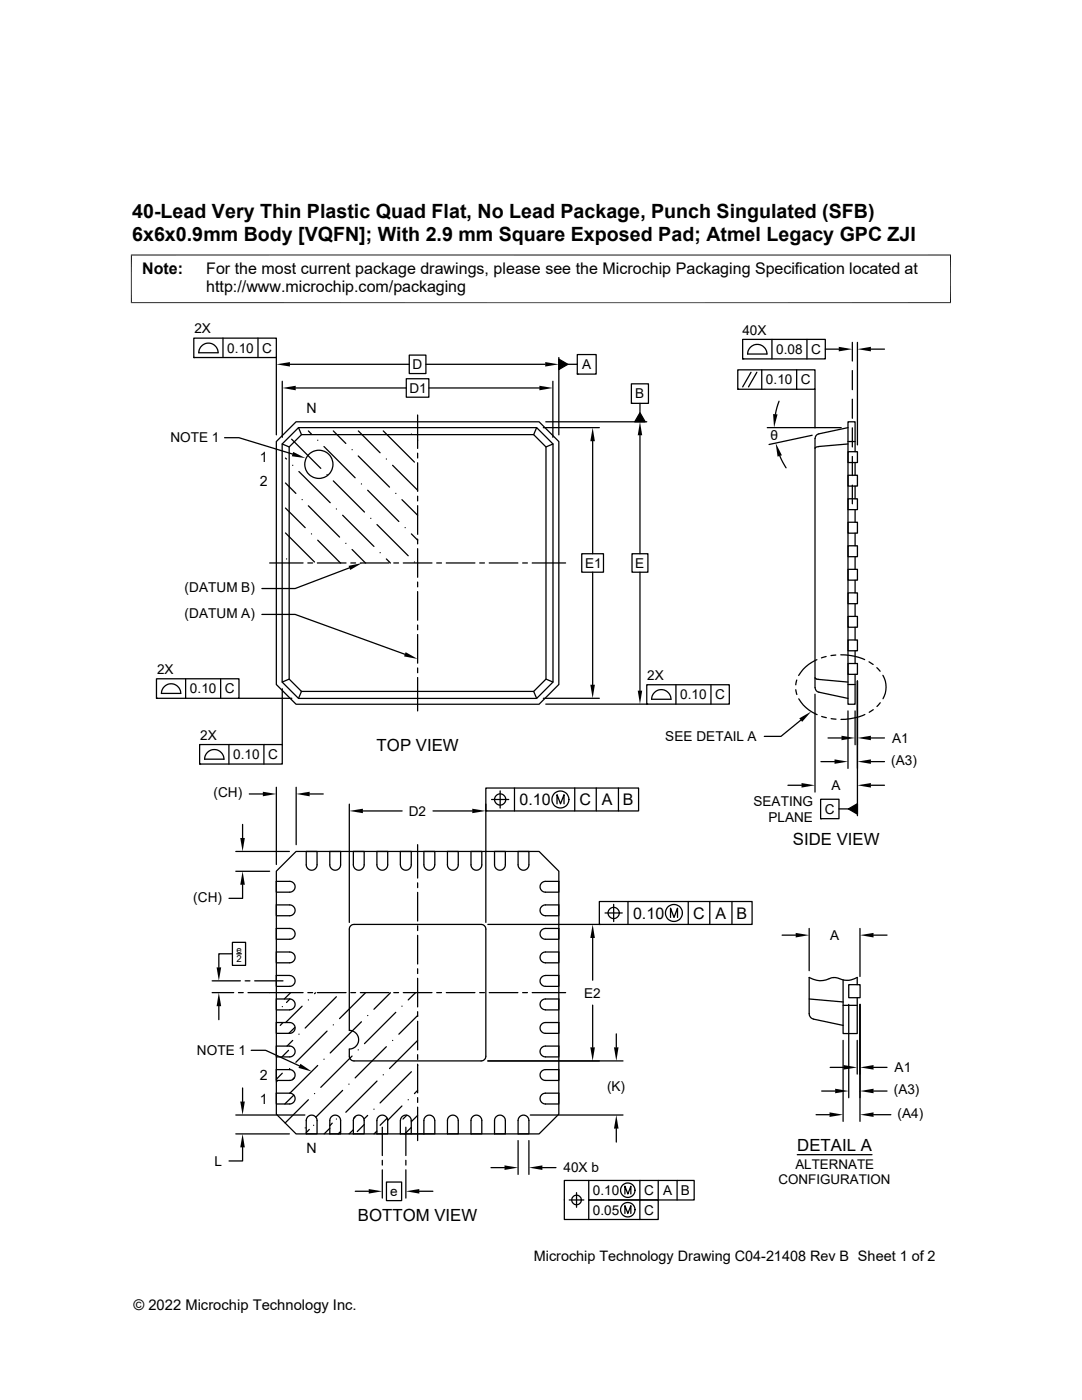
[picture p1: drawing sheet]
<svg xmlns="http://www.w3.org/2000/svg" width="216mm" height="279mm" viewBox="0 0 216 279" stroke-linecap="round" stroke-linejoin="round" font-family="sans-serif">
<g fill="none" stroke="#000" stroke-width=".25">
<path d="M38.7 67.5h16.4v3.9h-16.4zM38.7 71.4h.1M40.2 69a1.91 1.91 0 0 1 2.1-.4 1.91 1.91 0 0 1 1.2 1.8h-3.8l.1-.6zM44.5 67.5v3.9M51.5 67.5v3.9M55.1 71.4v15.4M56.3 76.1v11.2M57.8 72.7h23.9M59 77.4h22.1M81.1 75.6h4.5v3.7h-4.5zM81.7 70.9h3.3v3.6h-3.3zM85 72.7h23.8"/>
<path d="M85.6 77.4h22M110.3 76.1v11.2M111.5 71.7l1.8 1-1.8 1zM111.5 71.4v15.4M113.3 72.7h1.9M115.2 70.8h3.8v3.9h-3.8zM115.2 74.7h.1M126 76.6h3.4v3.9h-3.4zM147.2 73.8h15.4v3.9h-15.4zM147.2 77.7h.1M148.2 67.7h16.5v3.9h-16.5zM148.2 71.6h.1"/>
<path d="M149.2 70.7h3.8a1.93 1.93 0 0 0-1.9-2 1.93 1.93 0 0 0-1.9 2M149.9 74.3l-1.7 2.9M151 74.3l-1.6 2.9M152 73.8v3.9M154 67.7v3.9M159 73.8v3.9M161 67.7v3.9M162.6 77.7v7.7M164.7 69.7h2.7M170.1 68.3v3.8M170.1 74v3.8M170.1 79.7v3.8"/>
<path d="M171.1 68.3v20.5M173.8 69.7h2.7M44.8 87.4h2.9l10.7 3.2M56.3 88.6l1.4 .6M56.3 88.6l3.3-3.3h47.5l3.2 3.3v47.5l-3.2 3.3h-47.5l-3.3-3.3zM57 96.4l2 2.1M57 91.4l.2 .2M58.2 87.7l5.8 5.8M58.4 92.9h.1M59.1 84.2h48.5l3.9 3.9v48.5l-3.9 3.9h-48.5l-4-3.9v-48.5zM59.6 85.3l.6 1.4M59.6 94.1l6.3 6.2"/>
<path d="M60.3 99.7h.1M61.5 86l.6 .6M63.4 87.9h.1M64.6 89.1l6.3 6.3M65.3 94.7h.1M66.5 96l6.2 6.2M66.5 86l2.5 2.5M70.3 89.7h.1M71.5 91l6.2 6.2M71.5 86l4.3 4.4M72.1 96.6h.1M73.4 97.8l6.2 6.3"/>
<path d="M76.5 86l6.2 6.2M77.1 91.6h.1M78.3 92.9l5 4.9M79 98.5h.1M80.2 99.7l3.1 3.1M82.1 86.6h.1M83.3 82.8v6.7M83.3 90.4v1M83.3 92.4v5.7M83.3 99v1M83.3 87.9h.1M107.1 85.3l-.6 1.4"/>
<path d="M108.4 85.3h11.2M108.9 84.2h20.2M110.3 88.6l-1.4 .6M118.3 88.1v22.4M126 80.5h.1M127.7 82.4l1 1.8h-2zM127.7 80.5v1.9M127.7 86.9v23.6M153.1 85.3h14.8M155.4 80.1l-.7 2.6M155.6 91l1.2 2.4M162.1 86.9l-8.6 1.8"/>
<path d="M163.4 89.1l-.5 .1-.3 .3M169.2 88.1h1.4M169.2 99.5h1.9v2.2h-1.9zM169.2 94.8h1.9v2.2h-1.9zM169.2 90.1h1.9v2.2h-1.9zM169.2 85.3l-5.8 1.3a.92 .92 0 0 0-.8 .9v49.7a.97 .97 0 0 0 .8 .9l5.8 1.3M169.2 88.6l-5.9 .5M170.1 85.4v3.8M170.1 91.1v3.8M170.1 96.8v3.7M170.6 90.1v-5.9h-1.4v56.3h1.4v-5.9M170.6 92.3v2.5"/>
<path d="M170.6 97v2.5M53.8 112.4h6.7M57 106.4l5.8 5.8M57 101.4l3.9 3.9M57.2 111.5h.1M61.4 112.4h1M61.5 100.9l6.3 6.3M62.1 106.6h.1M63.3 112.4h5.7M63.4 107.8l4.5 4.6M67.1 101.6h.1M68.4 102.8l6.2 6.3"/>
<path d="M69 108.4h.1M69.7 113.3l-10.8 4.2h-6.6M70 112.4h1M70.3 109.7l2.6 2.7M71.9 112.4h5.7M74 103.4h.1M75.2 104.7l6.2 6.2M75.8 110.3h.1M77.1 111.5l.8 .9M78.6 112.4h.9M80.5 112.4h5.7M80.8 105.3h.1"/>
<path d="M82.1 106.6l1.2 1.2M82.7 112.2h.1M83.3 100.9v5.7M83.3 107.6v.9M83.3 109.5v5.7M83.3 116.2v.9M83.3 118.1v5.7M87.1 112.4h1M89 112.4h5.8M95.7 112.4h1M97.6 112.4h5.7M104.3 112.4h.9"/>
<path d="M106.2 112.4h6.7M116.1 110.5h4.3v3.7h-4.3zM118.3 114.2v22.5M126.1 110.5h3.2v3.7h-3.2zM127.7 114.2v23.6M169.2 118.3h1.9v2.2h-1.9zM169.2 113.6h1.9v2.2h-1.9zM169.2 108.9h1.9v2.2h-1.9zM169.2 104.2h1.9v2.2h-1.9zM170.6 101.7v2.5M170.6 106.4v2.5M170.6 111.1v2.5"/>
<path d="M170.6 115.8v2.5M31.2 135.5h16.5v3.9h-16.5zM31.2 139.4h.1M32.2 138.4h3.9a1.93 1.93 0 0 0-2-1.9 1.93 1.93 0 0 0-1.9 1.9M37 135.5v3.9M44 135.5v3.9M47.7 139.4h10.5M52.3 122.6h6.6l21.9 8M56.3 137.5v11.1M57.7 135.5l-1.4 .6M60.2 138h46.3l2.4-2.5v-46.3l-2.4-2.5h-46.3l-2.5 2.5v46.3l2.5 2.5-.6 1.4M83.3 124.7v1"/>
<path d="M83.3 126.6v5.8M83.3 133.3v1M83.3 135.2v6.7M106.5 138l.6 1.4M108.4 139.4h11.2M108.9 135.5l1.4 .6M129.1 136.7h16.4v3.8h-16.4zM130 139.6h3.9a1.93 1.93 0 0 0-1.9-2 1.93 1.93 0 0 0-2 2M134.9 136.7v3.8M141.9 136.7v3.8M158.8 137.6l.2 1M159 135.7l-.2 1"/>
<path d="M159.4 139.5a7.6 7.6 0 0 0 3.6 3.1M162.6 135.3l.3 .2 .5 .1M162.6 138.6v19.5M163 131.7a7.7 7.7 0 0 0-3.6 3.1M163.3 135.6l5.9 .5M164.8 131l-.9 .3M166.8 130.7l-1 .1M167.8 130.7l2.7 .3 2 .6M169.2 136.6h1.4M169.2 132.4h1.9v2.2h-1.9zM169.2 127.7h1.9v2.2h-1.9zM169.2 123h1.9v2.2h-1.9z"/>
<path d="M170.6 120.5v2.5M170.6 125.2v2.5M170.6 129.9v2.5M171.1 135.9v26.9M173.4 132.1l.8 .5M175 133.2l.6 .8M176.2 134.8a4.7 4.7 0 0 1 0 4.6M39.8 148.6h16.5v3.9h-16.5zM39.8 152.5h.1M40.8 151.5h3.9a1.93 1.93 0 0 0-1.9-1.9 1.93 1.93 0 0 0-2 1.9M45.7 148.6v3.9M49.7 158.5h2.8"/>
<path d="M52.7 148.6v3.9M55.1 157.1v15.4M59.1 157.1v11.5M61.8 158.5h2.7M96.9 157.3h30.5v4.5h-30.5zM98.1 159.6h3.4M99.8 157.8v3.5M102.7 157.3v4.5M108.9 140.5h20.2M114.7 157.3v4.5M119 157.3v4.5M123.4 157.3v4.5"/>
<path d="M129.1 140.5h.1M157.2 156.7h2.7M159.8 143.7l-4 3.3h-3.3M163.7 159.5h3.7v3.9h-3.7zM163.8 152h2.7M164 143l.9 .2M165.2 147.3h2.7M165.8 143.4l1 .1M169.2 141.9v11.5M170.6 141.9v6.7M172.6 142.6l-2.1 .7-2.7 .3M173.8 147.3h2.7"/>
<path d="M173.8 152h2.7M173.8 156.7h2.7M174.2 141.6l-.8 .6M175.6 140.3l-.6 .7M47.1 173.9h6.7M47.1 169.9h10.6M48.4 176.6v2.7h-2.7M48.4 164.5v2.7M55.1 175.9h2.7a1.08 1.08 0 0 1 1.1 1.1 1.08 1.08 0 0 1-1.1 1.1h-2.7zM59.1 169.9h48.5l3.9 4v48.5l-3.9 3.9h-48.5l-4-3.9v-48.5zM61.1 169.9h2.2v2.7a1.08 1.08 0 0 1-1.1 1.1 1.08 1.08 0 0 1-1.1-1.1zM65.8 169.9h2.2v2.7a1.08 1.08 0 0 1-1.1 1.1 1.08 1.08 0 0 1-1.1-1.1z"/>
<path d="M69.7 160.5v23.6M70.5 169.9h2.2v2.7a1.08 1.08 0 0 1-1.1 1.1 1.08 1.08 0 0 1-1.1-1.1zM72.4 161.8h7.8M75.2 169.9h2.2v2.7a1.08 1.08 0 0 1-1.1 1.1 1.08 1.08 0 0 1-1.1-1.1zM79.9 172.6v-2.7h2.2v2.7a1.08 1.08 0 0 1-1.1 1.1 1.08 1.08 0 0 1-1.1-1.1M83.3 168.6v6.6M83.3 176.2v.9M83.3 178.1v5.7M84.6 169.9h2.2v2.7a1.09 1.09 0 0 1-1.1 1.1 1.09 1.09 0 0 1-1.1-1.1zM86.4 161.8h7.8M89.3 169.9h2.1v2.7a1.08 1.08 0 0 1-1 1.1 1.08 1.08 0 0 1-1.1-1.1zM94 169.9h2.1v2.7a1.08 1.08 0 0 1-1 1.1 1.08 1.08 0 0 1-1.1-1.1z"/>
<path d="M96.9 161.8h.1M96.9 160.5v23.6M98.7 169.9h2.1v2.7a1.08 1.08 0 0 1-1 1.1 1.08 1.08 0 0 1-1.1-1.1zM103.4 169.9h2.1v2.7a1.08 1.08 0 0 1-1 1.1 1.08 1.08 0 0 1-1.1-1.1zM108.1 176.2l.7-.3h2.7v2.2h-2.7a1.08 1.08 0 0 1-1-.7 1.08 1.08 0 0 1 .3-1.2zM111.1 160.4v-1.8l.7 1.8 .7-1.8v1.8M119.6 179.9h30.5v4.6h-30.5zM125.3 179.9v4.6M137.3 179.9v4.6M141.6 179.9v4.6M146 179.9v4.6M163.7 163.4h.1"/>
<path d="M167.4 161.4h1.9M169.3 161.4l1.8-1v2.1zM42.3 195.7h5.7M42.3 198.1h4.3M46.4 190.4h-2.7v2.7M46.4 188.1h2.6v4.6h-2.6zM47.2 190.4h1M47.6 198.1h.9M48.9 195.7h1M49.5 198.1h11M50.8 195.7h5.7M55.1 199.4h2.7a1.09 1.09 0 0 1 1.1 1.1 1.09 1.09 0 0 1-1.1 1h-2.7z"/>
<path d="M55.1 190h2.7a1.08 1.08 0 0 1 1.1 1.1 1.08 1.08 0 0 1-1.1 1.1h-2.7zM55.1 185.3h2.7a1.08 1.08 0 0 1 1.1 1.1 1.08 1.08 0 0 1-1.1 1.1h-2.7zM55.1 180.6h2.7a1.08 1.08 0 0 1 1.1 1.1 1.08 1.08 0 0 1-1.1 1.1h-2.7zM57.8 194.7h-2.7v2.2h2.7a1.08 1.08 0 0 0 1.1-1.1 1.08 1.08 0 0 0-1.1-1.1M57.8 199.4l-.6 .7M58 198.1l-1.3 1.3M61.4 198.1h1M61.5 199.6h.1M63 198.1l-.2 .2M63.3 198.1h5.7M67.1 198.9l-6.2 6.3M70 184.8l.6-.3h25.4a.94 .94 0 0 1 .9 .9v25.4a.94 .94 0 0 1-.9 .9h-25.4a.94 .94 0 0 1-.9-.9v-1.4a1.86 1.86 0 0 0 1.9-1.9 1.86 1.86 0 0 0-1.9-1.9v-20.2z"/>
<path d="M70 198.1h1M71.9 198.1h5.7M72.9 198.1l-5.1 5.2M77.9 198.1l-3.3 3.3M78.6 198.1h.9M80.5 198.1h5.7M82.9 198.1l-1.5 1.5M83.3 184.8v.9M83.3 186.7v5.7M83.3 193.3v1M83.3 195.2v5.8M87.1 198.1h1"/>
<path d="M89 198.1h5.8M95.7 198.1h1M97.3 184.5h22.3M97.6 198.1h5.7M104.3 198.1h.9M106.2 198.1h6.7M108.1 199.7l.7-.3h2.7v2.1h-2.7a1.09 1.09 0 0 1-1-.6 1.09 1.09 0 0 1 .3-1.2zM108.1 190.3l.7-.3h2.7v2.2h-2.7a1.08 1.08 0 0 1-1-.7 1.08 1.08 0 0 1 .3-1.2zM108.1 185.6l.7-.3h2.7v2.2h-2.7a1.08 1.08 0 0 1-1-.7 1.08 1.08 0 0 1 .3-1.2zM108.1 180.9l.7-.3h2.7v2.2h-2.7a1.08 1.08 0 0 1-1-.7 1.08 1.08 0 0 1 .3-1.2zM108.8 194.7h2.7v2.2h-2.7a1.08 1.08 0 0 1-1-1.1 1.08 1.08 0 0 1 1-1.1M118.3 187.2v8.4"/>
<path d="M119.6 184.5h.1M120.7 182.2h3.5M122.4 180.5v3.4M133.8 183.1v-1.8l.7 1.8 .7-1.8v1.8M156.1 186.6h2.7M161.5 199.4l6.7 .6M161.5 185.3v8.4M167.5 195.3a2.82 2.82 0 0 0-2.7 .3 4.1 4.1 0 0 1-3.3-.5v7.2a1.16 1.16 0 0 0 .8 1.1l5.9 1.2M167.5 195.3l.9 .3a3.7 3.7 0 0 0 2.6-.5v1.4M168.2 195.6v10.7h2.8v-7.2M169.4 196.5h2.2v2.6h-2.2zM171.6 185.3v9.6"/>
<path d="M174.3 186.6h2.7M43.7 200.8v2.7M48.4 217.1v2.7M50.1 209.6h2.9l6.8 3.1M55.1 218.2h2.7a1.08 1.08 0 0 1 1.1 1 1.08 1.08 0 0 1-1.1 1.1h-2.7zM55.1 213.5h2.7a1.08 1.08 0 0 1 1.1 1 1.08 1.08 0 0 1-1.1 1.1h-2.7zM55.1 208.8h2.7a1.08 1.08 0 0 1 1.1 1 1.08 1.08 0 0 1-1.1 1.1h-2.7zM55.1 204.1h2.7a1.08 1.08 0 0 1 1.1 1 1.08 1.08 0 0 1-1.1 1.1h-2.7zM55.4 215.6l-.3 .3M56.3 200.9h.1M56.3 214.2l-1.2 1.2M56.5 204.1l-.6 .5"/>
<path d="M57.6 209.6l-1.3 1.3M57.8 213.3h.1M58.4 207.6l-1.1 1.2M58.6 218.5l-1.8 1.8M58.7 215.1l-.3 .4M58.8 205.1l-1.2 1.1M59.6 206.4h.1M60.3 200.8l-3.3 3.3M61.5 219.5l-4.6 4.6M62.8 218.2h.1M63.4 212.6l-5.6 5.6M64.6 211.4h.1"/>
<path d="M65.3 205.8l-6.3 6.2M66.5 204.5h.1M68.4 217.6l-5.4 5.3M69.6 216.4h.1M70.3 210.8l-6.3 6.2M71.5 209.5h.1M72.1 203.9l-6.2 6.2M73.4 202.7h.1M75.2 215.8l-6.2 6.2M76.5 214.5h.1M77.1 208.9l-6.2 6.2M78.3 207.6h.1"/>
<path d="M79 202l-6.3 6.3M80.2 200.8h.1M81.4 219.5h.1M82.1 213.9l-6.3 6.2M83.3 217.6l-.6 .6M83.3 212.6h.1M83.3 202.7l-3.7 3.7M83.3 207.6l-5.6 5.7M83.3 201.9v1M83.3 203.8v5.7M83.3 210.5v.9M83.3 212.4v5.7"/>
<path d="M83.3 219.1v.9M97.3 211.7h27M108.1 218.5l.7-.3h2.7v2.1h-2.7a1.08 1.08 0 0 1-1-.6 1.08 1.08 0 0 1 .3-1.2zM108.1 213.8l.7-.3h2.7v2.1h-2.7a1.08 1.08 0 0 1-1-.6 1.08 1.08 0 0 1 .3-1.2zM108.1 209.1l.7-.3h2.7v2.1h-2.7a1.08 1.08 0 0 1-1-.6 1.08 1.08 0 0 1 .3-1.2zM108.1 204.4l.7-.3h2.7v2.1h-2.7a1.08 1.08 0 0 1-1-.6 1.08 1.08 0 0 1 .3-1.2zM118.3 200.6v8.4M123 206.3v2.7M164 217.7h2.6M165.7 213h2.6M168.2 200.6h2.8M168.2 207.6v16.2"/>
<path d="M169.4 200.4v18.7M171 207.6v6.8M171.6 200.4v23.4M174.3 217.7h2.7M174.3 213h2.7M47.1 222.5h13.7M47.1 226.3h10.6M48.4 229v2.7h-2.7M60.9 225.1h.1M61.4 222.9a1.08 1.08 0 0 1 1.2-.3 1.08 1.08 0 0 1 .7 1v2.7h-2.2v-2.7zM61.7 225.4l-.6 .6M62.6 224.6h.1"/>
<path d="M65.8 225.2l-1.1 1.1M66.1 222.9a1.08 1.08 0 0 1 1.2-.3 1.08 1.08 0 0 1 .7 1v2.7h-2.2v-2.7zM66.3 224.2l-.5 .5M67.1 223.3h.1M68 225.8l-.5 .5M70.5 225.5l-.8 .8M70.8 222.9a1.08 1.08 0 0 1 1.2-.3 1.08 1.08 0 0 1 .7 1v2.7h-2.2v-2.7zM70.9 222.9l-.3 .3M70.9 237.7h2.7M72.7 224.4l-1.4 1.4M73.4 222.6l-.8 .7M74.6 221.4h.1"/>
<path d="M75.2 225.7l-.6 .6M75.5 222.9a1.08 1.08 0 0 1 1.2-.3 1.08 1.08 0 0 1 .7 1v2.7h-2.2v-2.7zM76.3 225v5.6M76.3 231.6v.9M76.3 233.5v5.6M77.1 235.9h3v3.7h-3zM77.3 223.2l-1.5 1.4M79.9 223.6v2.7h2.2v-2.7a1.08 1.08 0 0 0-1.1-1.1 1.08 1.08 0 0 0-1.1 1.1M80.2 220.7l-2.8 2.9M81 225v5.6M81 231.6v.9M81 233.5v5.6"/>
<path d="M81.2 222.6l-.8 .7M82.1 226.3h2.5M82.1 225l-1.3 1.3M83.3 222.6l-1.2 1.3M83.3 221v6.6M83.7 237.7h2.7M84.9 222.9a1.09 1.09 0 0 1 1.2-.3 1.09 1.09 0 0 1 .7 1v2.7h-2.2v-2.7zM89.6 222.9a1.08 1.08 0 0 1 1.2-.3 1.08 1.08 0 0 1 .6 1v2.7h-2.1v-2.7zM94.3 222.9a1.08 1.08 0 0 1 1.2-.3 1.08 1.08 0 0 1 .6 1v2.7h-2.1v-2.7zM98 233h2.7M99 222.9a1.08 1.08 0 0 1 1.2-.3 1.08 1.08 0 0 1 .6 1v2.7h-2.1v-2.7zM103.4 227.6v6.8"/>
<path d="M103.7 222.9a1.08 1.08 0 0 1 1.2-.3 1.08 1.08 0 0 1 .6 1v2.7h-2.1v-2.7zM105.5 227.6v6.8M105.8 222.5h18.5M108.2 233h2.7M113.6 239.5h2.9M115 238v2.9M117.5 235.6v3.9h13.8v3.9h-18.7v-7.8h25.9v3.9h-21v3.9M123 225.2v2.7M124.7 238.3v-1.6l.6 1.6 .6-1.6v1.6M127.7 235.6v7.8M131.3 235.6v3.9M135.1 235.6v3.9"/>
<path d="M159.1 230.4h14.9M162.8 222.5h2.7M174.3 222.5h3.5M124.7 242.2v-1.6l.6 1.6 .6-1.6v1.6"/>
<circle cx="63.6" cy="92.7" r="2.81"/>
<circle cx="99.8" cy="159.6" r="1.12"/>
<circle cx="111.8" cy="159.6" r="1.69"/>
<circle cx="122.5" cy="182.2" r="1.12"/>
<circle cx="134.5" cy="182.2" r="1.69"/>
<circle cx="115" cy="239.5" r=".96"/>
<circle cx="125.3" cy="237.5" r="1.44"/>
<circle cx="125.3" cy="241.4" r="1.44"/>
</g>
<g fill="#000">
<path d="M55.1 72.7l2.7-.4v.9zM56.3 77.4l2.7-.4v.9zM107.6 77l2.7 .4-2.7 .5zM108.8 72.3l2.7 .4-2.7 .5zM111.5 71.7l1.8 1-1.8 1zM167.4 69.2l2.7 .5-2.7 .4zM171.1 69.7l2.7-.5v.9zM58.5 90.2l2.4 1.2-2.7-.3zM118.3 85.3l.4 2.8h-.9zM127.7 84.2l.4 2.7h-.8zM127.7 82.4l1 1.8h-2zM154.3 82.6l.9 .1-.7 2.6z"/>
<path d="M154.8 88.4l1.2 2.5-.8 .2zM69.6 112.9l2.6-.5-2.3 1.3zM80.9 130.2l2.4 1.3-2.7-.5zM117.8 136.7h.9l-.4 2.7zM127.3 137.8h.8l-.4 2.7zM52.5 158l2.6 .5-2.6 .4zM59.1 158.5l2.7-.5v.9zM159.5 143.4l2.4-1.4-1.8 2.1zM159.9 156.3l2.7 .4-2.7 .5zM166.5 151.6l2.7 .4-2.7 .4zM167.9 146.8l2.7 .5-2.7 .4zM171.1 147.3l2.7-.5v.9z"/>
<path d="M171.1 152l2.7-.4v.8zM171.1 156.7l2.7-.4v.9zM47.9 167.2h1l-.5 2.7zM48.4 173.9l.5 2.7h-1zM69.7 161.8l2.7-.4v.9zM94.2 161.4l2.7 .4-2.7 .5zM169.3 161.4l1.8-1v2.1zM43.2 193.1h.9l-.4 2.6zM118.3 184.5l.4 2.7h-.9zM158.8 186.2l2.7 .4-2.7 .5zM171.6 186.6l2.7-.4v.9zM43.7 198.1l.4 2.7h-.9z"/>
<path d="M47.9 219.8h1l-.5 2.7zM59.9 212.3l2.3 1.5-2.6-.7zM117.8 209h.9l-.4 2.7zM122.5 209h.9l-.4 2.7zM166.6 217.3l2.8 .4-2.8 .5zM168.3 212.6l2.7 .4-2.7 .5zM171.6 213l2.7-.4v.9zM171.6 217.7l2.7-.4v.9zM48.4 226.3l.5 2.7h-1zM73.6 237.3l2.7 .4-2.7 .5zM81 237.7l2.7-.4v.9zM100.7 232.6l2.7 .4-2.7 .5z"/>
<path d="M105.5 233l2.7-.4v.9zM123 222.5l.4 2.7h-.9zM165.5 222l2.7 .5-2.7 .4zM171.6 222.5l2.7-.5v.9z"/>
</g>
<path d="M26.1 50.9h163.7M26.2 50.8v9.7M189.7 50.8v9.7M26.1 60.4h163.7" fill="none" stroke="#000" stroke-width=".2"/>
<g font-size="3.9">
<text x="26.4" y="43.5">40-Lead Very Thin Plastic Quad Flat, No Lead Package, Punch Singulated (SFB)</text>
<text x="26.4" y="48.1">6x6x0.9mm Body [VQFN]; With 2.9 mm Square Exposed Pad; Atmel Legacy GPC ZJI</text>
</g>
<g font-size="3.3">
<text x="75.1" y="149.8">TOP VIEW</text>
<text x="158.2" y="168.7">SIDE VIEW</text>
<text x="159.1" y="229.7">DETAIL A</text>
<text x="71.4" y="243.7">BOTTOM VIEW</text>
</g>
<g font-size="3.2">
<text x="28.4" y="54.7">Note:</text>
<text x="41.1" y="58.3">http://www.microchip.com/packaging</text>
<text x="41.1" y="54.7">For the most current package drawings, please see the Microchip Packaging Specification located at</text>
<text x="103.7" y="160.7">0.10</text>
<text x="115.7" y="160.7">C</text>
<text x="120.1" y="160.7">A</text>
<text x="124.3" y="160.7">B</text>
<text x="126.3" y="183.3">0.10</text>
<text x="138.3" y="183.3">C</text>
<text x="142.8" y="183.3">A</text>
<text x="147" y="183.3">B</text>
</g>
<g font-size="2.9">
<text x="106.5" y="251.7">Microchip Technology Drawing C04-21408 Rev B Sheet 1 of 2</text>
<text x="26.6" y="261.3">© 2022 Microchip Technology Inc.</text>
</g>
<g font-size="2.8">
<text x="61.2" y="82.5">N</text>
<text x="51.9" y="92.2">1</text>
<text x="51.9" y="96.9">2</text>
<text x="51.9" y="215.6">2</text>
<text x="51.9" y="220.3">1</text>
<text x="61.2" y="230">N</text>
</g>
<g font-size="2.7">
<text x="38.8" y="66.5">2X</text>
<text x="45.4" y="70.4">0.10</text>
<text x="52.3" y="70.4">C</text>
<text x="148.1" y="66.8">40X</text>
<text x="154.9" y="70.6">0.08</text>
<text x="161.9" y="70.7">C</text>
<text x="82.3" y="73.7">D</text>
<text x="116.2" y="73.7">A</text>
<text x="152.8" y="76.7">0.10</text>
<text x="159.8" y="76.7">C</text>
<text x="81.7" y="78.4">D1</text>
<text x="126.8" y="79.5">B</text>
<text x="34" y="88.3">NOTE 1</text>
<text x="153.8" y="87.8">θ</text>
<text x="116.7" y="113.3">E1</text>
<text x="126.7" y="113.3">E</text>
<text x="36.8" y="118.1">(DATUM B)</text>
<text x="36.8" y="123.3">(DATUM A)</text>
<text x="31.3" y="134.5">2X</text>
<text x="129.2" y="135.7">2X</text>
<text x="37.9" y="138.4">0.10</text>
<text x="44.9" y="138.4">C</text>
<text x="135.7" y="139.6">0.10</text>
<text x="142.7" y="139.6">C</text>
<text x="40" y="147.6">2X</text>
<text x="132.7" y="147.9">SEE DETAIL A</text>
<text x="178" y="148.3">A1</text>
<text x="46.5" y="151.5">0.10</text>
<text x="53.5" y="151.5">C</text>
<text x="177.8" y="152.7">(A3)</text>
<text x="42.6" y="159.2">(CH)</text>
<text x="150.3" y="160.8">SEATING</text>
<text x="165.9" y="157.7">A</text>
<text x="81.6" y="162.8">D2</text>
<text x="153.3" y="164.1">PLANE</text>
<text x="164.6" y="162.4">C</text>
<text x="38.6" y="180">(CH)</text>
<text x="165.6" y="187.6">A</text>
<text x="116.5" y="199.1">E2</text>
<text x="39.3" y="210.6">NOTE 1</text>
<text x="178.5" y="214">A1</text>
<text x="121.1" y="217.8">(K)</text>
<text x="178.4" y="218.4">(A3)</text>
<text x="179.1" y="223.1">(A4)</text>
<text x="42.8" y="232.6">L</text>
<text x="112.4" y="234">40X b</text>
<text x="158.7" y="233.3">ALTERNATE</text>
<text x="77.9" y="238.7">e</text>
<text x="118.3" y="238.5">0.10</text>
<text x="128.5" y="238.5">C</text>
<text x="132.3" y="238.5">A</text>
<text x="135.9" y="238.5">B</text>
<text x="155.4" y="236.3">CONFIGURATION</text>
<text x="118.3" y="242.4">0.05</text>
<text x="128.5" y="242.4">C</text>
</g>
<g font-size="1.9">
<text x="47.2" y="190.1">e</text>
<text x="47.2" y="192">2</text>
</g>
</svg>
